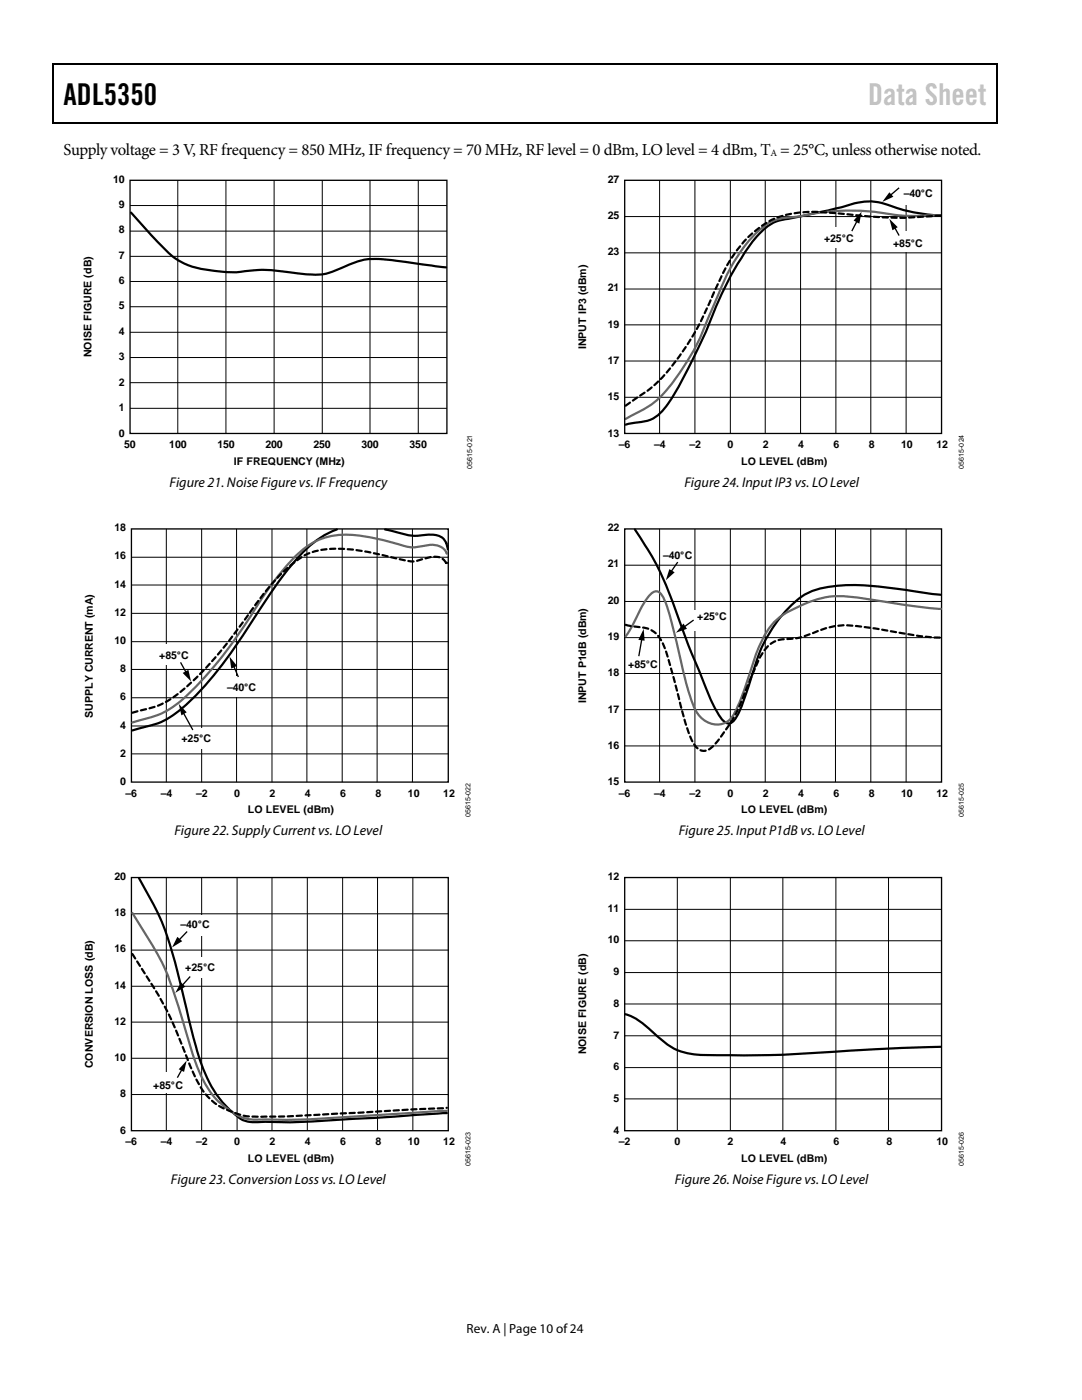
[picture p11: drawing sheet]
<svg xmlns="http://www.w3.org/2000/svg" width="216mm" height="279mm" viewBox="0 0 216 279" stroke-linecap="round" stroke-linejoin="round" font-family="sans-serif">
<path d="M10.5 12.7h.3v1h-.3zM198.8 12.7h.2v1h-.2zM198.8 12.7h.2v.3h-.2zM198.8 24.4h.2v.3h-.2z" fill="#000"/>
<path d="M10.5 12.8h188.3M10.7 13.7v11M198.9 13.7v11M10.5 24.5h188.3" fill="none" stroke="#000" stroke-width=".25"/>
<path d="M26 36h63.2v50.5h-63.2zM26.2 105.6h63.3v50.5h-63.3z" fill="none" stroke="#000" stroke-width=".26"/>
<g fill="none" stroke="#000" stroke-width=".2">
<path d="M35.5 36v50.5M45.1 36v50.5M54.7 36v50.5M64.3 36v50.5M73.8 36v50.5M83.5 36v50.5M26 56.2h63.2M26 51.2h63.2M26 46.1h63.2M26 41h63.2M26 76.4h63.2M26 71.4h63.2"/>
<path d="M26 66.3h63.2M26 61.2h63.2M26 81.5h63.2M26.2 116.8h63.3M26.2 111.2h63.3M33.2 105.6v50.5M40.2 105.6v50.5M47.2 105.6v50.5M54.3 105.6v50.5M61.2 105.6v50.5M68.3 105.6v50.5M75.2 105.6v50.5"/>
<path d="M82.3 105.6v50.5M26.2 139.3h63.3M26.2 133.6h63.3M26.2 128.1h63.3M26.2 122.4h63.3M26.2 150.5h63.3M26.2 144.9h63.3"/>
</g>
<path d="M26.1 42.4l2.2 2.4a52.8 52.8 0 0 0 7.1 7.1 17.8 17.8 0 0 0 8.4 2.3 23.4 23.4 0 0 0 7.1-.3 55.4 55.4 0 0 1 10 .8 11.4 11.4 0 0 0 7.4-1.3 13.9 13.9 0 0 1 9.7-1.5l11 1.5M67.2 105.7a22.1 22.1 0 0 0-9.4 7.5 315.7 315.7 0 0 0-11.6 16.9 52.5 52.5 0 0 1-12 12.8 20.9 20.9 0 0 1-7.1 2.7l-.7 .2M76.8 105.7l1.3 .2a14.2 14.2 0 0 0 6.2 .9l.7-.1a3.8 3.8 0 0 1 3.7 1.1l.4 .7 .2 1.1" fill="none" stroke="#000" stroke-width=".44"/>
<path d="M89.2 110.5a3.2 3.2 0 0 0-3.9-1.7 8.5 8.5 0 0 1-6.1-.3l-2.7-.7a23.6 23.6 0 0 0-11.3-.6 16.2 16.2 0 0 0-8.1 5.8l-3.8 4.8a154.6 154.6 0 0 1-10.4 15l-.7 .8a37.8 37.8 0 0 1-9.3 8.5 36.2 36.2 0 0 1-6.5 2.1" fill="none" stroke="#656565" stroke-width=".44"/>
<path d="M89 112.4h.1M26.4 142.2l.7-.2a18.3 18.3 0 0 0 10.7-5.4 99.3 99.3 0 0 0 13.8-16.7 29.7 29.7 0 0 1 10-9.4 20.4 20.4 0 0 1 10.9-.5l6.3 1.4a13.8 13.8 0 0 0 4.2 .6 7.9 7.9 0 0 1 5-.7l.6 .5 .4 .6" fill="none" stroke="#000" stroke-width=".44" stroke-dasharray="1.1 .7"/>
<g fill="#fff">
<path d="M45.5 134.9h3v4.2h-3z"/>
<path d="M38.7 145.2h2.9v4.2h-2.9z"/>
<path d="M31.1 128.6h2.9v4h-2.9z"/>
</g>
<path d="M36 132.2l1.3 2.2M46.6 132.8l1 2.3M36.5 142.2l2 3.5M26.2 175.1h63.3v50.6h-63.3z" fill="none" stroke="#000" stroke-width=".26"/>
<path d="M36.4 134.3l1.2-.6 .5 2.3zM45.8 131l1.5 1.9-1.2 .5zM35.7 140.5l1.6 1.7-1.1 .6z" fill="#000"/>
<g fill="none" stroke="#000" stroke-width=".2">
<path d="M33.2 175.1v50.6M40.2 175.1v50.6M47.3 175.1v50.6M54.3 175.1v50.6M61.3 175.1v50.6M68.4 175.1v50.6M75.3 175.1v50.6M82.4 175.1v50.6M26.2 196.8h63.3M26.2 189.6h63.3M26.2 182.4h63.3M26.2 218.4h63.3"/>
<path d="M26.2 211.2h63.3M26.2 204h63.3"/>
</g>
<g fill="#fff">
<path d="M38.8 182.7h3v4.2h-3z"/>
<path d="M38.2 191h3v4.1h-3z"/>
<path d="M32.4 214h2.9v4.1h-2.9z"/>
</g>
<path d="M37.3 185.9l-1.7 1.8M38 194.9l-1.7 1.8M36.4 213.3l-1 1.8" fill="none" stroke="#000" stroke-width=".26"/>
<path d="M35.4 187l1 .8-2.1 1.3zM36.1 196l.9 .9-2 1.3zM37.3 211.6l-.6 2.3-1-.5z" fill="#000"/>
<path d="M27.7 175.2a59.4 59.4 0 0 1 6.3 13.8l2.6 9.9a111.5 111.5 0 0 0 4.1 14.7 19.3 19.3 0 0 0 8 10 16.1 16.1 0 0 0 5.2 .3 158.8 158.8 0 0 0 17.5-.6l17.8-1.2" fill="none" stroke="#000" stroke-width=".44"/>
<path d="M26.4 182.2a89.4 89.4 0 0 1 7 12.2l2.6 7.6a115.4 115.4 0 0 0 4.2 12.9 15 15 0 0 0 9.1 8.4l2.9 .1a300.5 300.5 0 0 0 27.1-1.1l9.9-.6" fill="none" stroke="#656565" stroke-width=".44"/>
<path d="M26.4 190.4a92 92 0 0 1 8.9 15.6l2 4.9a23.7 23.7 0 0 0 4.4 8.2 15.8 15.8 0 0 0 7.9 3.7h8.3l31.3-1.7" fill="none" stroke="#000" stroke-width=".44" stroke-dasharray="1.1 .7"/>
<g fill="none" stroke="#000" stroke-width=".2">
<path d="M131.6 36v50.5M138.7 36v50.5M145.7 36v50.5M152.7 36v50.5M159.7 36v50.5M166.8 36v50.5M173.8 36v50.5M180.8 36v50.5M124.7 57.7h63.2M124.7 50.5h63.2M124.7 43.2h63.2M124.7 79.3h63.2"/>
<path d="M124.7 72.1h63.2M124.7 64.8h63.2"/>
</g>
<g fill="#fff">
<path d="M177.8 36h8.5v4.9h-8.5z"/>
<path d="M166.1 45.3h3v4.2h-3z"/>
<path d="M180 46.1h2.9v4.1h-2.9z"/>
</g>
<path d="M124.7 36h63.2v50.5h-63.2zM179.4 37.5l-1.9 1.6M171.1 43.9l-1.1 2.2M178.4 45.3l1 1.7" fill="none" stroke="#000" stroke-width=".26"/>
<path d="M177.5 38.4l.8 .9-2.3 1zM171.9 42.2l-.4 2.4-1.2-.6zM177.5 43.7l1.6 1.6-1 .7z" fill="#000"/>
<path d="M187.7 43.1a38.9 38.9 0 0 1-11.8-2.6 13.4 13.4 0 0 0-8 .9l-10 2.2a9 9 0 0 0-6.9 3.6 66.3 66.3 0 0 0-10.1 18.9 130.1 130.1 0 0 1-7.6 14.5 7.3 7.3 0 0 1-6.4 3.7l-2.1 .5" fill="none" stroke="#000" stroke-width=".44"/>
<path d="M187.7 42.9h-.6a42.4 42.4 0 0 1-11.7-.5 47.4 47.4 0 0 0-16.6 .9h-.5a9.7 9.7 0 0 0-7.7 3.5 37.4 37.4 0 0 0-7.7 13l-.3 .7a93.5 93.5 0 0 1-5.1 10.9 34.2 34.2 0 0 1-7.4 9.2l-5.3 3" fill="none" stroke="#656565" stroke-width=".44"/>
<path d="M124.8 81l1.3-.9a29 29 0 0 0 10.2-10 89.1 89.1 0 0 0 7.4-14.4 23.3 23.3 0 0 1 11-12.1 26 26 0 0 1 12.5-1 83.9 83.9 0 0 0 20.5 .5" fill="none" stroke="#000" stroke-width=".44" stroke-dasharray="1.1 .7"/>
<g fill="none" stroke="#000" stroke-width=".2">
<path d="M124.7 112.8h63.2M131.6 105.6v50.5M138.7 105.6v50.5M145.7 105.6v50.5M152.7 105.6v50.5M159.7 105.6v50.5M166.7 105.6v50.5M173.8 105.6v50.5M180.8 105.6v50.5M124.7 134.4h63.2M124.7 127.3h63.2M124.7 120h63.2"/>
<path d="M124.7 148.9h63.2M124.7 141.6h63.2"/>
</g>
<g fill="#fff">
<path d="M135.6 107.7h1.4v4.9h-1.4z"/>
<path d="M135.6 120.3h1.4v4.1h-1.4z"/>
<path d="M138.2 121.8h1.4v4.1h-1.4z"/>
</g>
<path d="M124.7 105.6h63.2v50.5h-63.2zM135.2 112.2l-1.4 2M128.1 127.3l-.6 3.7M138.4 123.7l-2 1.5M124.7 175.1h63.2v50.6h-63.2z" fill="none" stroke="#000" stroke-width=".26"/>
<path d="M133.6 113.6l1 .6-1.7 1.6zM128.4 125.5l.2 2.4-1.2-.2zM136.4 124.4l.7 1.1-2.2 .8z" fill="#000"/>
<path d="M126.7 105.7a61 61 0 0 1 8.6 17.3l3.3 8.8a84.7 84.7 0 0 0 5 11.1l.2 .4a1.56 1.56 0 0 0 2.6 .6 27.3 27.3 0 0 0 3.3-7.9l.2-.8a29 29 0 0 1 9.9-16.1 16.2 16.2 0 0 1 8.7-2.3 91.6 91.6 0 0 1 16.1 1.5l3.2 .4M124.7 202.4a14.5 14.5 0 0 1 6.2 4.1 12.4 12.4 0 0 0 9.5 4.1h3.2a303.1 303.1 0 0 0 29.4-1.1l14.7-.6" fill="none" stroke="#000" stroke-width=".44"/>
<path d="M187.8 121.5a272.2 272.2 0 0 1-18.2-2.4 19.5 19.5 0 0 0-11.9 2.8 12.1 12.1 0 0 0-6.2 7.2l-.7 1.5a69.1 69.1 0 0 1-4.5 12.2 3.9 3.9 0 0 1-6 .8 10.4 10.4 0 0 1-2.8-5.4l-1.8-7.2a67.4 67.4 0 0 0-3.4-11.9 1.44 1.44 0 0 0-2-.9 14.5 14.5 0 0 0-3.5 5.5l-2 3.3" fill="none" stroke="#656565" stroke-width=".44"/>
<path d="M124.8 124.7l1.1 .3a10.8 10.8 0 0 1 4.5 1 9.3 9.3 0 0 1 2.9 5.2l1.1 3.9a95.5 95.5 0 0 0 3.7 12.8 3 3 0 0 0 2.5 2 5.3 5.3 0 0 0 3-2.5 31.2 31.2 0 0 0 5.4-10l.6-1.6a27.3 27.3 0 0 1 3.4-6.6 5.9 5.9 0 0 1 4.9-1.7 20.8 20.8 0 0 0 6.1-1.9 15.7 15.7 0 0 1 8.5-.5l7 1.2a46.6 46.6 0 0 0 8.3 1" fill="none" stroke="#000" stroke-width=".44" stroke-dasharray="1.1 .7"/>
<path d="M135.1 175.1v50.6M145.7 175.1v50.6M156.2 175.1v50.6M166.8 175.1v50.6M177.3 175.1v50.6M124.7 194.1h63.2M124.7 187.7h63.2M124.7 181.5h63.2M124.7 219.3h63.2M124.7 213.1h63.2M124.7 206.7h63.2M124.7 200.4h63.2" fill="none" stroke="#000" stroke-width=".2"/>
<text font-size="6" x="12.7" y="21">ADL5350</text>
<text font-size="6" fill="#c0c0c0" x="173.2" y="21">Data Sheet</text>
<text font-size="3.3" x="12.7" y="30.9">Supply voltage = 3 V, RF frequency = 850 MHz, IF frequency = 70 MHz, RF level = 0 dBm, LO level = 4 dBm, T = 25°C, unless otherwise noted.</text>
<g font-size="2.8">
<text x="33.8" y="97.1">Figure 21. Noise Figure vs. IF Frequency</text>
<text x="136.6" y="97.1">Figure 24. Input IP3 vs. LO Level</text>
<text x="34.8" y="166.7">Figure 22. Supply Current vs. LO Level</text>
<text x="135.4" y="166.7">Figure 25. Input P1dB vs. LO Level</text>
<text x="34.1" y="236.3">Figure 23. Conversion Loss vs. LO Level</text>
<text x="134.7" y="236.3">Figure 26. Noise Figure vs. LO Level</text>
</g>
<text font-size="2.6" x="93.1" y="266">Rev. A | Page 10 of 24</text>
<g font-size="2.1">
<text x="22.6" y="36.4">10</text>
<text x="23.7" y="41.5">9</text>
<text x="121.3" y="36.4">27</text>
<text x="180.3" y="39.3">–40°C</text>
<text x="23.7" y="46.6">8</text>
<text x="121.3" y="43.7">25</text>
<text x="23.7" y="51.6">7</text>
<text x="121.3" y="50.9">23</text>
<text x="164.4" y="48.3">+25°C</text>
<text x="178.2" y="49.3">+85°C</text>
<text x="23.7" y="56.7">6</text>
<text x="121.3" y="58.1">21</text>
<text x="23.7" y="61.8">5</text>
<text x="121.3" y="65.4">19</text>
<text x="18.2" y="71.3" transform="rotate(-90 18.2 71.3)">NOISE FIGURE (dB)</text>
<text x="23.7" y="71.9">3</text>
<text x="23.7" y="66.8">4</text>
<text x="116.9" y="69.7" transform="rotate(-90 116.9 69.7)">INPUT IP3 (dBm)</text>
<text x="23.7" y="77">2</text>
<text x="121.3" y="72.6">17</text>
<text x="23.7" y="82">1</text>
<text x="121.3" y="79.9">15</text>
<text x="23.7" y="87.1">0</text>
<text x="24.8" y="89.4">50</text>
<text x="33.8" y="89.4">100</text>
<text x="43.4" y="89.4">150</text>
<text x="53" y="89.4">200</text>
<text x="62.5" y="89.4">250</text>
<text x="72.1" y="89.4">300</text>
<text x="81.7" y="89.4">350</text>
<text x="121.3" y="87.1">13</text>
<text x="123.5" y="89.4">–6</text>
<text x="130.5" y="89.4">–4</text>
<text x="137.6" y="89.4">–2</text>
<text x="145.2" y="89.4">0</text>
<text x="152.2" y="89.4">2</text>
<text x="159.3" y="89.4">4</text>
<text x="166.3" y="89.4">6</text>
<text x="173.4" y="89.4">8</text>
<text x="179.8" y="89.4">10</text>
<text x="186.9" y="89.4">12</text>
<text x="46.7" y="92.7">IF FREQUENCY (MHz)</text>
<text x="147.9" y="92.7">LO LEVEL (dBm)</text>
<text x="22.8" y="106">18</text>
<text x="121.3" y="106">22</text>
<text x="22.8" y="111.6">16</text>
<text x="121.3" y="113.2">21</text>
<text x="132.3" y="111.5">–40°C</text>
<text x="22.8" y="117.3">14</text>
<text x="22.8" y="122.9">12</text>
<text x="121.3" y="120.5">20</text>
<text x="139.1" y="123.8">+25°C</text>
<text x="22.8" y="128.5">10</text>
<text x="31.8" y="131.6">+85°C</text>
<text x="121.3" y="127.7">19</text>
<text x="24" y="134.2">8</text>
<text x="45.3" y="137.9">–40°C</text>
<text x="121.3" y="135">18</text>
<text x="125.3" y="133.2">+85°C</text>
<text x="18.5" y="143.3" transform="rotate(-90 18.5 143.3)">SUPPLY CURRENT (mA)</text>
<text x="24" y="139.8">6</text>
<text x="116.9" y="140.4" transform="rotate(-90 116.9 140.4)">INPUT P1dB (dBm)</text>
<text x="121.3" y="142.2">17</text>
<text x="24" y="145.4">4</text>
<text x="36.2" y="148.1">+25°C</text>
<text x="121.3" y="149.4">16</text>
<text x="24" y="151.1">2</text>
<text x="24" y="156.7">0</text>
<text x="25" y="159">–6</text>
<text x="32.1" y="159">–4</text>
<text x="39.1" y="159">–2</text>
<text x="46.8" y="159">0</text>
<text x="53.8" y="159">2</text>
<text x="60.9" y="159">4</text>
<text x="67.9" y="159">6</text>
<text x="74.9" y="159">8</text>
<text x="81.4" y="159">10</text>
<text x="88.5" y="159">12</text>
<text x="121.3" y="156.7">15</text>
<text x="123.5" y="159">–6</text>
<text x="130.5" y="159">–4</text>
<text x="137.6" y="159">–2</text>
<text x="145.2" y="159">0</text>
<text x="152.2" y="159">2</text>
<text x="159.3" y="159">4</text>
<text x="166.3" y="159">6</text>
<text x="173.4" y="159">8</text>
<text x="179.8" y="159">10</text>
<text x="186.9" y="159">12</text>
<text x="49.4" y="162.3">LO LEVEL (dBm)</text>
<text x="147.9" y="162.3">LO LEVEL (dBm)</text>
<text x="22.8" y="175.6">20</text>
<text x="121.3" y="175.6">12</text>
<text x="22.8" y="182.8">18</text>
<text x="36" y="185.3">–40°C</text>
<text x="121.3" y="181.9">11</text>
<text x="22.8" y="190.1">16</text>
<text x="121.3" y="188.3">10</text>
<text x="22.8" y="197.3">14</text>
<text x="37" y="193.7">+25°C</text>
<text x="122.4" y="194.6">9</text>
<text x="122.4" y="200.9">8</text>
<text x="22.8" y="204.5">12</text>
<text x="122.4" y="207.3">7</text>
<text x="18.5" y="213.1" transform="rotate(-90 18.5 213.1)">CONVERSION LOSS (dB)</text>
<text x="22.8" y="211.8">10</text>
<text x="116.9" y="210.4" transform="rotate(-90 116.9 210.4)">NOISE FIGURE (dB)</text>
<text x="122.4" y="213.6">6</text>
<text x="24" y="219">8</text>
<text x="30.6" y="217.4">+85°C</text>
<text x="122.4" y="219.9">5</text>
<text x="24" y="226.3">6</text>
<text x="122.4" y="226.3">4</text>
<text x="25" y="228.5">–6</text>
<text x="32.1" y="228.5">–4</text>
<text x="39.1" y="228.5">–2</text>
<text x="46.8" y="228.5">0</text>
<text x="49.4" y="231.9">LO LEVEL (dBm)</text>
<text x="53.8" y="228.5">2</text>
<text x="60.9" y="228.5">4</text>
<text x="67.9" y="228.5">6</text>
<text x="74.9" y="228.5">8</text>
<text x="81.4" y="228.5">10</text>
<text x="88.5" y="228.5">12</text>
<text x="123.5" y="228.5">–2</text>
<text x="134.6" y="228.5">0</text>
<text x="145.2" y="228.5">2</text>
<text x="147.9" y="231.9">LO LEVEL (dBm)</text>
<text x="155.8" y="228.5">4</text>
<text x="166.3" y="228.5">6</text>
<text x="176.9" y="228.5">8</text>
<text x="186.9" y="228.5">10</text>
</g>
<text font-size="1.9" x="153.7" y="31.1">A</text>
<g font-size="1.4">
<text x="94.2" y="93.5" transform="rotate(-90 94.2 93.5)">05615-021</text>
<text x="192.3" y="93.5" transform="rotate(-90 192.3 93.5)">05615-024</text>
<text x="93.9" y="163.1" transform="rotate(-90 93.9 163.1)">05615-022</text>
<text x="192.3" y="163.1" transform="rotate(-90 192.3 163.1)">05615-025</text>
<text x="93.9" y="232.7" transform="rotate(-90 93.9 232.7)">05615-023</text>
<text x="192.3" y="232.7" transform="rotate(-90 192.3 232.7)">05615-026</text>
</g>
</svg>
